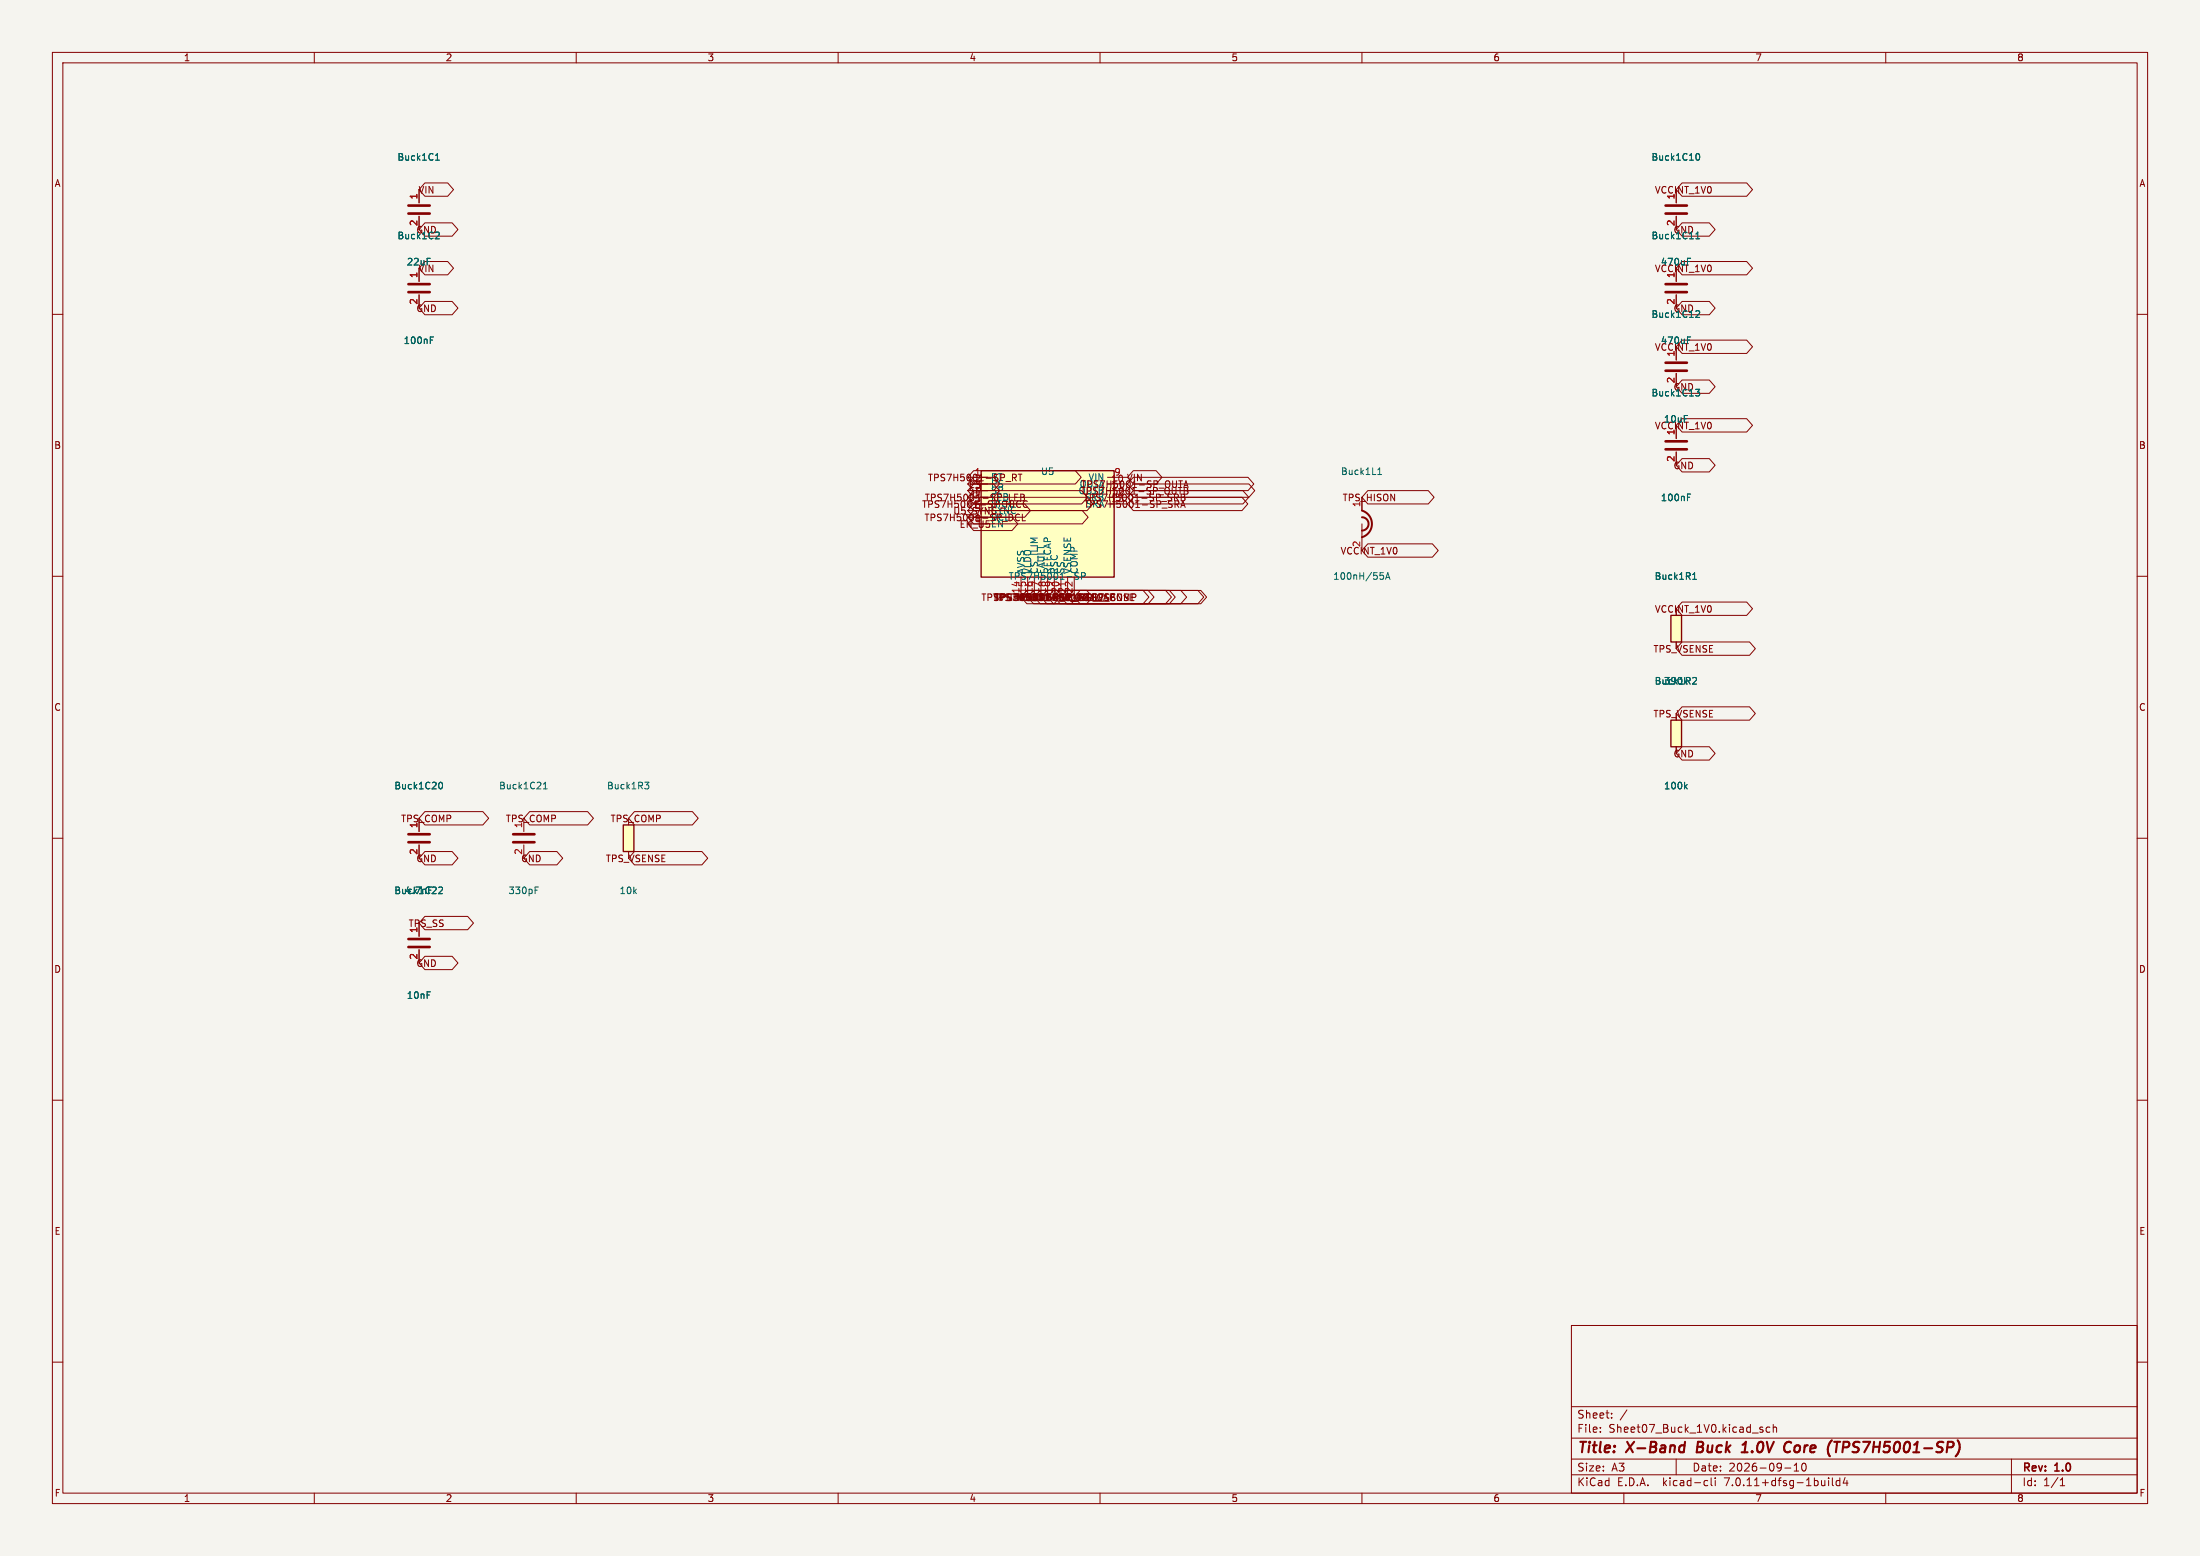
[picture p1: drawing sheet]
<svg xmlns="http://www.w3.org/2000/svg" width="420mm" height="297mm" viewBox="0 0 420 297" stroke-linecap="round" stroke-linejoin="round" font-family="sans-serif">
<path d="M0 0h420v297h-420z" fill="#f5f4ef" stroke="#f5f4ef" stroke-width=".19"/>
<g fill="none" stroke="#840000" stroke-width=".19">
<path d="M10 10h400v277h-400zM12 12h396v273h-396zM60 10v2M110 10v2M160 10v2M210 10v2M260 10v2M310 10v2M360 10v2M80 36.2v2.5M81.1 34.9h4.4l1.1 1.3-1.1 1.3h-4.4l-1.1-1.3zM320 36.2v2.5"/>
<path d="M321.1 34.9h12.4l1.1 1.3-1.1 1.3h-12.4l-1.1-1.3zM10 60h2M80 41.3v2.5M80 51.2v2.5M80 56.3v2.5M81.1 42.5h5.2l1.1 1.3-1.1 1.3h-5.2l-1.1-1.3zM81.1 57.5h5.2l1.1 1.3-1.1 1.3h-5.2l-1.1-1.3zM81.1 49.9h4.4l1.1 1.3-1.1 1.3h-4.4l-1.1-1.3zM320 41.3v2.5M320 51.2v2.5M320 56.3v2.5M321.1 42.5h5.2l1.1 1.3-1.1 1.3h-5.2l-1.1-1.3z"/>
<path d="M321.1 49.9h12.4l1.1 1.3-1.1 1.3h-12.4l-1.1-1.3zM321.1 57.5h5.2l1.1 1.3-1.1 1.3h-5.2l-1.1-1.3zM408 60h2M320 66.2v2.5M320 71.3v2.5M321.1 64.9h12.4l1.1 1.3-1.1 1.3h-12.4l-1.1-1.3zM321.1 72.5h5.2l1.1 1.3-1.1 1.3h-5.2l-1.1-1.3zM321.1 79.9h12.4l1.1 1.3-1.1 1.3h-12.4l-1.1-1.3zM184.8 91.1h3.8M184.8 92.4h3.8M184.8 93.7h3.8M184.8 94.9h3.8"/>
<path d="M184.8 96.2h3.8M184.8 97.5h3.8M184.8 98.7h3.8M185.9 91.1h3.8l1.1 1.3-1.1 1.3h-3.8l-1.1-1.3zM185.9 92.4h3.8l1.1 1.3-1.1 1.2h-3.8l-1.1-1.2zM185.9 96.2h9.7l1.1 1.3-1.1 1.2h-9.7l-1.1-1.2zM185.9 89.8h19.4l1.1 1.3-1.1 1.3h-19.4l-1.1-1.3zM185.9 93.6h20.6l1.1 1.3-1.1 1.3h-20.6l-1.1-1.3zM185.9 94.9h21.6l1.1 1.3-1.1 1.3h-21.6l-1.1-1.3zM185.9 97.5h20.7l1.1 1.2-1.1 1.3h-20.7l-1.1-1.3zM185.9 98.7h7.3l1.1 1.3-1.1 1.3h-7.3l-1.1-1.3zM193.3 90.5h.5l.2 .3-.1 .3-.6 .1"/>
<path d="M193.6 91.2l.4 .6M193.7 94.9h.4M193.7 94.3h.6M194 99.2l.3 .2 .3-.1M194.3 95.7h.5M194.4 90.5h.7M194.4 98.1l.2 .2M194.7 90.5v1.3M194.8 96.7l-.3 .2M194.9 94.9h.4M194.9 94.3h.4l.2 .3-.2 .3 .2 .1 .1 .3-.2 .3h-.5zM195.2 98.1v1.3h.6"/>
<path d="M196.1 95.7a.6 .6 0 0 0-.8 .4 .6 .6 0 0 0 .6 .8l.2-.2M211.4 91.1h3.8M211.4 92.4h3.8M211.4 93.7h3.8M211.4 94.9h3.8M211.4 96.2h3.8M216.4 89.8h4.3l1.1 1.3-1.1 1.3h-4.3l-1.2-1.3zM216.4 91.1h21.8l1.2 1.3-1.2 1.3h-21.8l-1.2-1.3zM216.4 92.4h22l1.1 1.3-1.1 1.2h-22l-1.2-1.2zM216.4 93.6h20.9l1.1 1.3-1.1 1.3h-20.9l-1.2-1.3zM216.4 94.9h20.7l1.1 1.3-1.1 1.3h-20.7l-1.2-1.3zM224.3 95.6h.5l.2 .2-.1 .4-.6 .1"/>
<path d="M224.5 95l.5 .6M224.6 96.3l.4 .6M224.9 93.1h.7M225 91.8h.7M225.3 93.1v1.2M225.4 91.8v1.3M225.4 96.9l.4-1.3 .5 1.3M225.5 94.9h.4M225.5 94.3h.4l.3 .3-.3 .3 .3 .1v.3l-.2 .3h-.5zM225.5 96.5h.6M226 93.1l.4-1.3 .4 1.3M226.1 93.7h.4"/>
<path d="M226.1 93.1h.4l.2 .2-.2 .4 .2 .1 .1 .3-.2 .2h-.5zM226.1 92.7h.6M260 94.9v2.6M261.1 93.6h11.6l1.1 1.3-1.1 1.3h-11.6l-1.1-1.3zM320 81.2v2.5M320 86.3v2.5M321.1 87.5h5.2l1.1 1.3-1.1 1.3h-5.2l-1.1-1.3zM10 110h2M184.8 100h3.8M187.5 113.4h.7M187.8 113.4v1.2M188.6 114h.5"/>
<path d="M189.1 113.4h-.5v1.2M194.9 110.2v3.8M196 112.7h5.2l1.1 1.3-1.1 1.2h-5.2l-1.1-1.2zM196.2 110.2v3.8M197.3 112.7h21.9l1.1 1.3-1.1 1.2h-21.9l-1.1-1.2zM197.5 110.2v3.8M198.6 112.7h19.6l1.1 1.3-1.1 1.2h-19.6l-1.1-1.2zM198.7 110.2v3.8M199.8 112.7h22.7l1.1 1.3-1.1 1.2h-22.7l-1.1-1.2zM200 110.2v3.8M201.1 112.7h24.3l1.1 1.3-1.1 1.2h-24.3l-1.1-1.2zM201.3 110.2v3.8"/>
<path d="M202.4 112.7h5.1l1.1 1.3-1.1 1.2h-5.1l-1.1-1.2zM202.5 110.2v3.8M203.7 112.7h19.5l1.2 1.3-1.2 1.2h-19.5l-1.2-1.2zM203.8 110.2v3.8M204.9 112.7h24.3l1.1 1.3-1.1 1.2h-24.3l-1.1-1.2zM205.1 110.2v3.8M206.2 112.7h22.5l1.1 1.3-1.1 1.2h-22.5l-1.1-1.2zM215.1 114.3l.4-.9v1.2M215.2 113.4h.1M215.2 114.1l.1 .2-.1 .3M215.9 114h.4M216.1 114h.6l.2-.2-.1-.3-.2-.1h-.7v1.2h.6"/>
<path d="M216.1 113.4v1.2M260 100v5.1M261.1 103.8h12.4l1.1 1.3-1.1 1.3h-12.4l-1.1-1.3zM321.1 114.9h12.4l1.1 1.3-1.1 1.3h-12.4l-1.1-1.3zM408 110h2M320 122.5v1.3M321.1 134.9h12.9l1.1 1.3-1.1 1.3h-12.9l-1.1-1.3zM321.1 122.5h12.9l1.1 1.3-1.1 1.3h-12.9l-1.1-1.3zM10 160h2M80 156.2v2.5M81.1 154.9h11.1l1.1 1.3-1.1 1.3h-11.1l-1.1-1.3zM100 156.2v2.5"/>
<path d="M101.1 154.9h11.1l1.1 1.3-1.1 1.3h-11.1l-1.1-1.3zM121.1 154.9h11.1l1.1 1.3-1.1 1.3h-11.1l-1.1-1.3zM320 142.5v1.3M321.1 142.5h5.2l1.1 1.3-1.1 1.3h-5.2l-1.1-1.3zM408 160h2M80 161.3v2.5M80 176.2v2.5M81.1 174.9h8.2l1.1 1.3-1.1 1.3h-8.2l-1.1-1.3zM81.1 162.5h5.2l1.1 1.3-1.1 1.3h-5.2l-1.1-1.3zM100 161.3v2.5M101.1 162.5h5.2l1.1 1.3-1.1 1.3h-5.2l-1.1-1.3zM120 162.5v1.3"/>
<path d="M121.1 162.5h12.9l1.1 1.3-1.1 1.3h-12.9l-1.1-1.3zM80 181.3v2.5M81.1 182.5h5.2l1.1 1.3-1.1 1.3h-5.2l-1.1-1.3zM10 210h2M408 210h2M10 260h2M300 253h108v32h-108zM408 260h2M300 278.5h108M300 274.5h108M300 268.5h108M305.5 273.2v.2"/>
<path d="M305.5 272.5v.1M307.7 270.5v.2M307.7 269.8v.1M310.6 269.1l-1.3 1.9M320 278.5v3M335.9 272.7l.7 .4-.2 .3-.5-.1M336.5 272.5l-.3-.1-.3 .2M337.9 272.5l-.5-.1-.2 .3 .1 .6h.6M338.5 272.5l.2-.1 .4 .1 .1 .9M338.5 271.9v1.5M342.5 279.7l.4-.4v1.5M344.2 279.4l.1-.1a.8 .8 0 0 1 .5 .7 .8 .8 0 0 1-.5 .8 1 1 0 0 1-.1-1.4z"/>
<path d="M384 278.5v6.5M60 285v2M110 285v2M160 285v2M210 285v2M260 285v2M300 281.5h108M310 285v2M325.6 282.6l.4 .1M326 283.5l-.4 .1M326.7 282.1v1.3l.2 .2M327.4 282.1v.1"/>
<path d="M327.4 282.6v1M340.7 280.2h1.2M342.5 280.8h.9M349.1 282.1v.1M349.1 282.6v1M349.8 282.1v1.3l.2 .2M351.2 282.7l-.4-.1-.3 .3 .2 .6h.5M351.2 282.1v1.5M352.2 282l-.3 1.1h.9M352.6 282.6v1M360 285v2M393.3 283.6h.9"/>
<path d="M393.3 282.5l.4-.4v1.5"/>
</g>
<path d="M321.7 275.2l-.3 2M324.2 275.2l-.3 2h.8M332.5 277.2h1.1M332.9 275.7l.4-.5-.3 2M341.1 275.3a.68 .68 0 0 1 .8 .1M341.7 277l-.6 .2M350.2 275.2h1.1M350.7 275.2l-.2 2" fill="none" stroke="#840000" stroke-width=".4"/>
<g fill="none" stroke="#840000" stroke-width=".51">
<path d="M78 39.2h4M318 39.2h4M78 40.8h4M78 55.8h4M78 54.2h4M318 40.8h4M318 55.8h4M318 54.2h4M318 70.8h4M318 69.2h4M318 85.8h4M318 84.2h4"/>
<path d="M78 159.2h4M98 159.2h4M78 160.8h4M78 179.2h4M98 160.8h4M78 180.8h4"/>
</g>
<g fill="none" stroke="#006464" stroke-width=".19">
<path d="M83.1 30.6h.8M83.1 29.7l.4-.4v1.3M323.9 29.4l.2-.1a.68 .68 0 0 1 .4 .6 .68 .68 0 0 1-.4 .7l-.2-.1M83.8 44.4v.5l-.7 .7h.8M322.1 49.9h.5M322.1 49.3h.7M323.7 45.6h.8M323.7 44.7l.4-.4v1.3M323.8 59.4l.4-.1 .3 .4-.8 .9h.8M82.1 64.9h.5M82.1 64.3h.7M322.1 64.9h.5"/>
<path d="M322.1 64.3h.7M323.7 74.3h.8l-.4 .5 .3 .1 .1 .4-.3 .3h-.3M263 90.6h.7M263 89.7l.4-.4v1.3M322.1 94.9h.5M322.1 94.3h.7M205.9 110.1l-.1 .4-.4 .1M206.5 110l.6-.1 .1-.2-.1-.3-.6-.1v1.3M263.5 109.3h.6M263.6 109.8h.3l.2 .2-.1 .5-.4 .1M264.5 110.6l.4-1.3 .5 1.3M264.6 110.2h.6"/>
<path d="M323.1 110.6h.8M323.1 109.7l.4-.4v1.3M323.3 129.3l.4 .1 .2 .3-.8 .9h.8M83.9 149.4l.2-.1a.68 .68 0 0 1 .4 .6 .68 .68 0 0 1-.4 .7l-.2-.1M103.7 150.6h.8M103.7 149.7l.4-.4v1.3M123.1 149.3h.8l-.5 .5 .4 .1 .1 .4-.3 .3h-.3M321.7 150.1l.4 .5M322.1 149.7l-.5 .5M83.8 169.4l.4-.1 .3 .4-.8 .9h.8M102.1 169.9h.5M102.1 169.3h.7"/>
</g>
<path d="M260 97.5a2.65 2.65 0 0 1 1.9 2.5 2.65 2.65 0 0 1-1.9 2.5M260 98.7a1.27 1.27 0 0 1 1.3 1.3 1.27 1.27 0 0 1-1.3 1.3" fill="none" stroke="#840000" stroke-width=".38"/>
<g fill="#ffffc2" stroke="#ffffc2" stroke-width=".19">
<path d="M187.3 89.8h25.4v20.4h-25.4z"/>
<path d="M119 157.5h2v5h-2z"/>
<path d="M319 117.5h2v5h-2z"/>
<path d="M319 137.5h2v5h-2z"/>
</g>
<path d="M187.3 89.8h25.4v20.4h-25.4zM319 117.5h2v5h-2zM319 137.5h2v5h-2zM119 157.5h2v5h-2z" fill="none" stroke="#840000" stroke-width=".25"/>
<g font-size="2.8" fill="#840000">
<text x="301" y="277.9">Title:</text>
<text x="310.6" y="277.9">X-Band</text>
<text x="324.8" y="277.9">Buck</text>
<text x="334.2" y="277.9">1.0V</text>
<text x="343" y="277.9">Core</text>
<text x="352.1" y="277.9">(TPS7H5001-SP)</text>
</g>
<g font-size="2.1" fill="#840000">
<text x="301" y="273.7">File:</text>
<text x="301" y="271">Sheet:</text>
<text x="307.1" y="273.7">Sheet07_Buck_1V0.kicad_sch</text>
<text x="301" y="281.1">Size:</text>
<text x="307.6" y="281.1">A3</text>
<text x="323" y="281.1">Date:</text>
<text x="330" y="281.1">2026-09-10</text>
<text x="386" y="281.3">Rev:</text>
<text x="392.4" y="281.3">1.0</text>
<text x="301" y="283.9">KiCad</text>
<text x="308.7" y="283.9">E.D.A.</text>
<text x="317.6" y="283.9">kicad-cli</text>
<text x="329.5" y="283.9">7.0.11+dfsg-1build4</text>
<text x="386" y="283.9">Id:</text>
<text x="390.1" y="283.9">1/1</text>
</g>
<g font-size="1.8" fill="#840000">
<text x="35" y="11.9">1</text>
<text x="85" y="11.9">2</text>
<text x="135" y="11.9">3</text>
<text x="185" y="11.9">4</text>
<text x="235" y="11.9">5</text>
<text x="285" y="11.9">6</text>
<text x="335" y="11.9">7</text>
<text x="385" y="11.9">8</text>
<text x="10.3" y="35.9">A</text>
<text x="408.3" y="35.9">A</text>
<text x="79.8" y="37.1">VIN</text>
<text x="315.8" y="37.1">VCCINT_1V0</text>
<text x="315.8" y="52.1">VCCINT_1V0</text>
<text x="79.4" y="59.8">GND</text>
<text x="315.8" y="67.1">VCCINT_1V0</text>
<text x="315.8" y="82.1">VCCINT_1V0</text>
<text x="10.3" y="85.9">B</text>
<text x="319.4" y="89.8">GND</text>
<text x="408.2" y="85.9">B</text>
<text x="176.4" y="95.9">TPS7H5001-SP_LEB</text>
<text x="177" y="92.1">TPS7H5001-SP_RT</text>
<text x="184.8" y="93.3">PS</text>
<text x="184.8" y="94.6">SP</text>
<text x="186" y="90.9">1</text>
<text x="186" y="92.1">2</text>
<text x="186" y="93.4">3</text>
<text x="186" y="94.7">4</text>
<text x="186" y="95.9">5</text>
<text x="189.1" y="92">RT</text>
<text x="189.1" y="94.5">SP</text>
<text x="189.1" y="95.8">LEB</text>
<text x="205.8" y="94.5">OUTB</text>
<text x="206" y="93.2">OUTA 11</text>
<text x="206.2" y="94.6">TPS7H5001-SP_OUTB</text>
<text x="206.3" y="93.3">TPS7H5001-SP_OUTA</text>
<text x="206.8" y="95.9">TPS7H5001-SP_SRB</text>
<text x="207" y="95.8">SRB</text>
<text x="207.7" y="92">VIN</text>
<text x="212" y="92.1">10 VIN</text>
<text x="212" y="94.7">12</text>
<text x="212" y="95.9">13</text>
<text x="256.2" y="95.9">TPS_HISON</text>
<text x="175.9" y="97.1">TPS7H5001-SP_HICC</text>
<text x="176.4" y="99.7">TPS7H5001-SP_DCL</text>
<text x="181.9" y="98.4">U5_SYNC</text>
<text x="183.1" y="101">EN_U5EN</text>
<text x="186" y="97.2">6</text>
<text x="186" y="98.5">7</text>
<text x="186" y="99.7">8</text>
<text x="189.1" y="97.1">HICC</text>
<text x="189.1" y="98.3">SYNC</text>
<text x="189.1" y="99.6">DCL</text>
<text x="206.9" y="97.1">TPS7H5001-SP_SRA</text>
<text x="207.2" y="97.1">SRA</text>
<text x="255.8" y="106">VCCINT_1V0</text>
<text x="259.7" y="104.5" transform="rotate(-90 259.7 104.5)">2</text>
<text x="194.7" y="113.4" transform="rotate(-90 194.7 113.4)">14</text>
<text x="195.9" y="113.4" transform="rotate(-90 195.9 113.4)">15</text>
<text x="197.2" y="113.4" transform="rotate(-90 197.2 113.4)">16</text>
<text x="198.5" y="113.4" transform="rotate(-90 198.5 113.4)">17</text>
<text x="199.7" y="113.4" transform="rotate(-90 199.7 113.4)">18</text>
<text x="201" y="113.4" transform="rotate(-90 201 113.4)">19</text>
<text x="202.3" y="113.4" transform="rotate(-90 202.3 113.4)">20</text>
<text x="203.6" y="113.4" transform="rotate(-90 203.6 113.4)">21</text>
<text x="204.8" y="113.4" transform="rotate(-90 204.8 113.4)">22</text>
<text x="189.6" y="114.9">TPS7H5001-SP_CS</text>
<text x="194.3" y="114.9">GND</text>
<text x="194.7" y="114.9">TPS7H5001-SP_SS</text>
<text x="195.8" y="114.9">TPS7H5001-SP_COMP</text>
<text x="200.7" y="114.9">RSC</text>
<text x="315.8" y="117.1">VCCINT_1V0</text>
<text x="315.6" y="124.8">TPS_VSENSE</text>
<text x="10.3" y="135.9">C</text>
<text x="315.6" y="137.1">TPS_VSENSE</text>
<text x="408.2" y="135.9">C</text>
<text x="319.4" y="144.8">GND</text>
<text x="76.5" y="157.1">TPS_COMP</text>
<text x="96.5" y="157.1">TPS_COMP</text>
<text x="116.5" y="157.1">TPS_COMP</text>
<text x="79.4" y="164.8">GND</text>
<text x="99.4" y="164.8">GND</text>
<text x="99.7" y="163.2" transform="rotate(-90 99.7 163.2)">2</text>
<text x="115.6" y="164.8">TPS_VSENSE</text>
<text x="77.9" y="177.1">TPS_SS</text>
<text x="10.3" y="185.9">D</text>
<text x="79.4" y="184.8">GND</text>
<text x="408.2" y="185.9">D</text>
<text x="10.3" y="235.9">E</text>
<text x="408.3" y="235.9">E</text>
<text x="10.3" y="285.9">F</text>
<text x="35" y="286.9">1</text>
<text x="85" y="286.9">2</text>
<text x="135" y="286.9">3</text>
<text x="185" y="286.9">4</text>
<text x="235" y="286.9">5</text>
<text x="285" y="286.9">6</text>
<text x="335" y="286.9">7</text>
<text x="385" y="286.9">8</text>
<text x="408.3" y="285.9">F</text>
</g>
<g font-size="1.8" fill="#006464">
<text x="75.8" y="30.9">Buck1C1</text>
<text x="315.2" y="30.9">Buck1C10</text>
<text x="75.8" y="45.9">Buck1C2</text>
<text x="79.4" y="44.8">GND</text>
<text x="315.2" y="45.9">Buck1C11</text>
<text x="319.4" y="44.8">GND</text>
<text x="77.6" y="50.9">22uF</text>
<text x="79.8" y="52.1">VIN</text>
<text x="317" y="50.9">470uF</text>
<text x="319.4" y="59.8">GND</text>
<text x="77" y="65.9">100nF</text>
<text x="315.2" y="60.9">Buck1C12</text>
<text x="317" y="65.9">470uF</text>
<text x="315.2" y="75.9">Buck1C13</text>
<text x="319.4" y="74.8">GND</text>
<text x="317.6" y="80.9">10uF</text>
<text x="189.1" y="93.2">PS</text>
<text x="198.6" y="90.9">U5</text>
<text x="255.9" y="90.9">Buck1L1</text>
<text x="317" y="95.9">100nF</text>
<text x="192.5" y="110.9">TPS7H5001-SP</text>
<text x="195.8" y="109.7" transform="rotate(-90 195.8 109.7)">AVSS</text>
<text x="197.1" y="109.7" transform="rotate(-90 197.1 109.7)">VLDO</text>
<text x="198.3" y="109.7" transform="rotate(-90 198.3 109.7)">CS_ILIM</text>
<text x="199.6" y="109.7" transform="rotate(-90 199.6 109.7)">FAULT</text>
<text x="200.9" y="109.7" transform="rotate(-90 200.9 109.7)">REFCAP</text>
<text x="202.1" y="109.7" transform="rotate(-90 202.1 109.7)">RSC</text>
<text x="203.4" y="109.7" transform="rotate(-90 203.4 109.7)">SS</text>
<text x="204.7" y="109.7" transform="rotate(-90 204.7 109.7)">VSENSE</text>
<text x="205.9" y="109.7" transform="rotate(-90 205.9 109.7)">COMP</text>
<text x="254.4" y="110.9">100nH/55A</text>
<text x="315.8" y="110.9">Buck1R1</text>
<text x="315.8" y="130.9">Buck1R2</text>
<text x="317.6" y="130.9">390k</text>
<text x="75.2" y="150.9">Buck1C20</text>
<text x="95.2" y="150.9">Buck1C21</text>
<text x="115.8" y="150.9">Buck1R3</text>
<text x="317.6" y="150.9">100k</text>
<text x="75.2" y="170.9">Buck1C22</text>
<text x="77.3" y="170.9">4.7nF</text>
<text x="97" y="170.9">330pF</text>
<text x="118.2" y="170.9">10k</text>
<text x="77.6" y="190.9">10nF</text>
</g>
<g font-size="1.8" fill="#a90000">
<text x="79.7" y="38.2" transform="rotate(-90 79.7 38.2)">1</text>
<text x="319.7" y="38.2" transform="rotate(-90 319.7 38.2)">1</text>
<text x="79.7" y="43.2" transform="rotate(-90 79.7 43.2)">2</text>
<text x="319.7" y="43.2" transform="rotate(-90 319.7 43.2)">2</text>
<text x="79.7" y="53.2" transform="rotate(-90 79.7 53.2)">1</text>
<text x="319.7" y="53.2" transform="rotate(-90 319.7 53.2)">1</text>
<text x="79.7" y="58.2" transform="rotate(-90 79.7 58.2)">2</text>
<text x="319.7" y="58.2" transform="rotate(-90 319.7 58.2)">2</text>
<text x="319.7" y="68.2" transform="rotate(-90 319.7 68.2)">1</text>
<text x="319.7" y="73.2" transform="rotate(-90 319.7 73.2)">2</text>
<text x="319.7" y="83.2" transform="rotate(-90 319.7 83.2)">1</text>
<text x="319.7" y="88.2" transform="rotate(-90 319.7 88.2)">2</text>
<text x="212.6" y="90.9">9</text>
<text x="259.7" y="96.9" transform="rotate(-90 259.7 96.9)">1</text>
<text x="79.7" y="158.2" transform="rotate(-90 79.7 158.2)">1</text>
<text x="99.7" y="158.2" transform="rotate(-90 99.7 158.2)">1</text>
<text x="79.7" y="163.2" transform="rotate(-90 79.7 163.2)">2</text>
<text x="79.7" y="178.2" transform="rotate(-90 79.7 178.2)">1</text>
<text x="79.7" y="183.2" transform="rotate(-90 79.7 183.2)">2</text>
</g>
</svg>
